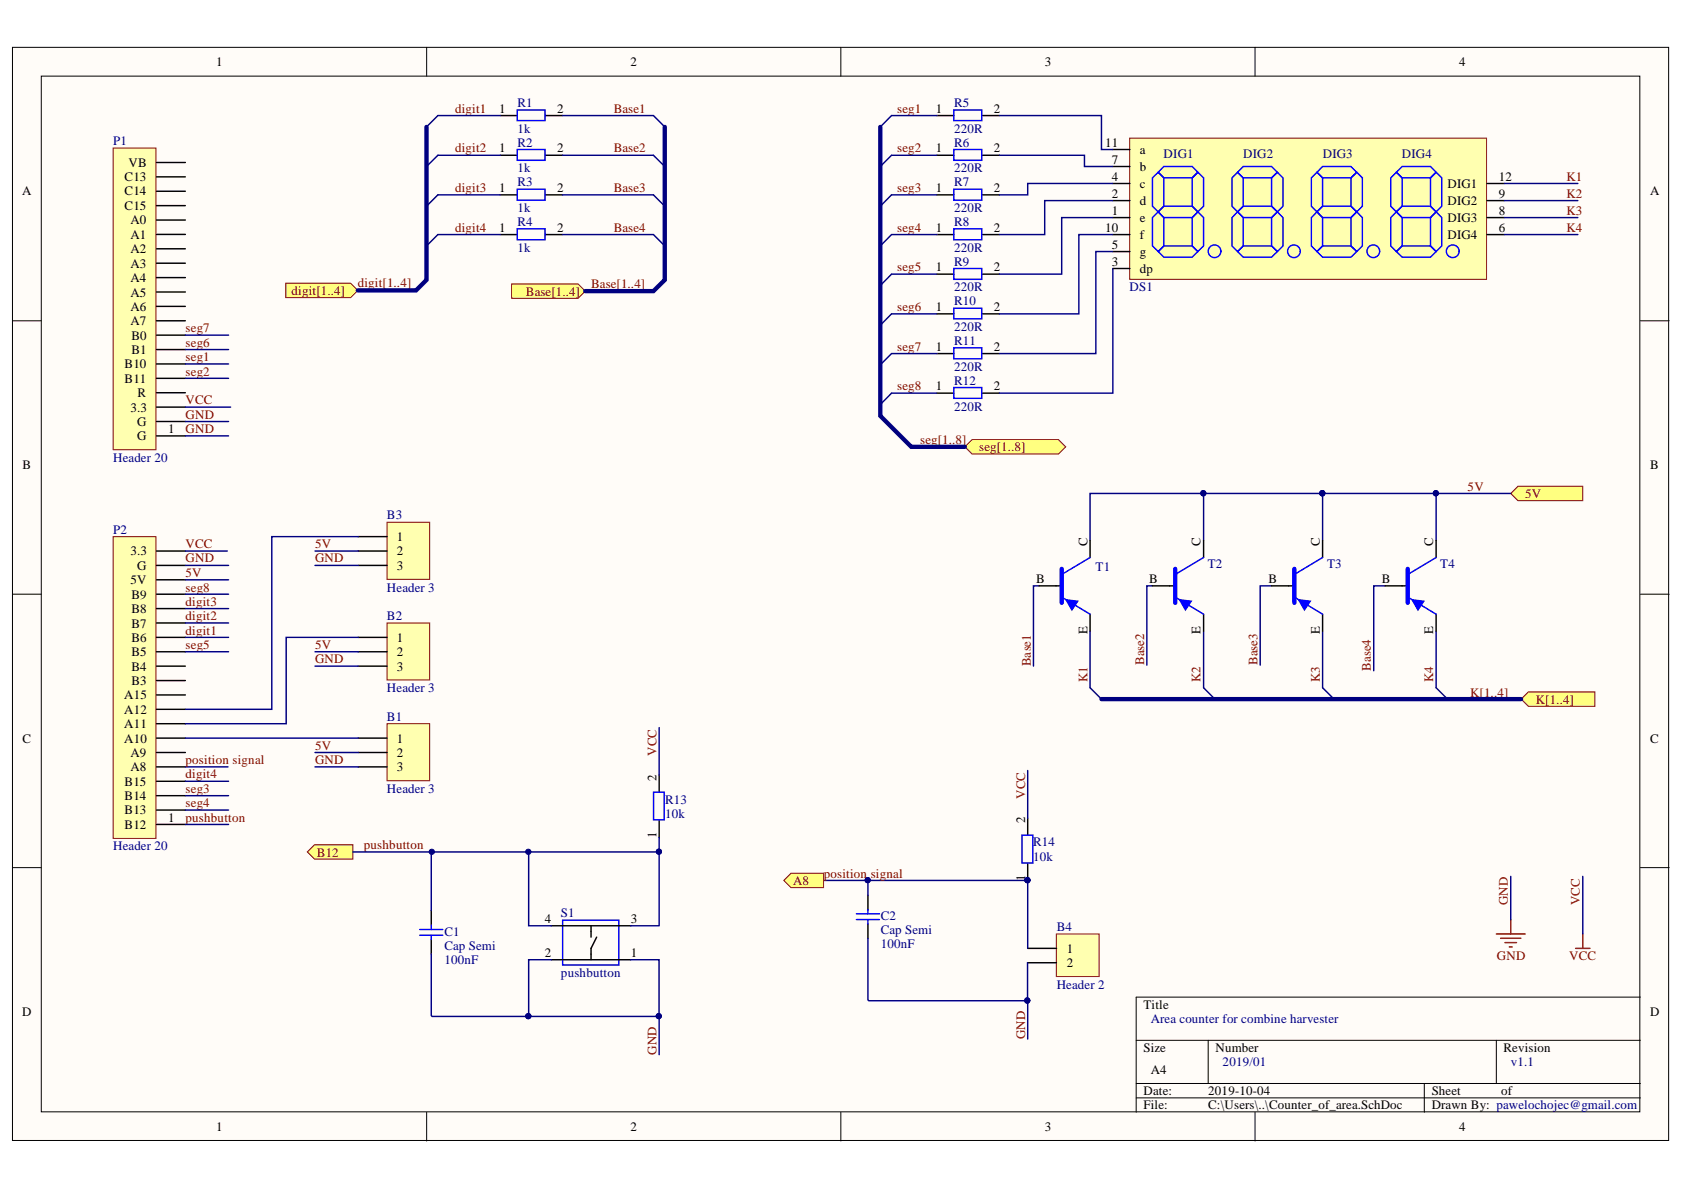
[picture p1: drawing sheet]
<svg xmlns="http://www.w3.org/2000/svg" width="297mm" height="210mm" viewBox="0 0 297 210" stroke-linecap="round" stroke-linejoin="round" font-family="sans-serif">
<g fill="#fffcf8" stroke="#000" stroke-width=".18">
<path d="M2.2 8.4h292.1v192.8h-292.1z"/>
<path d="M7.3 13.4h281.9v182.7h-281.9z"/>
</g>
<g fill="none" stroke="#000" stroke-width=".18">
<path d="M75.3 8.4v5M148.3 8.4v5M221.4 8.4v5M2.2 56.6h5.1M289.3 56.6h5.1M2.2 104.8h5.1M289.3 104.8h5.1M2.2 153h5.1M289.3 153h5.1M289.3 175.9h-88.9v20.3M75.3 196.2v5.1M148.3 196.2v5.1"/>
<path d="M200.4 183.5h88.9M200.4 191.1h88.9M200.4 193.7h88.9M213.1 183.5v7.6M221.4 196.2v5.1M251.2 191.1v5.1M263.9 183.5v7.6"/>
</g>
<path d="M20 26.1h7.5v53.2h-7.5z" fill="#ffffb0" stroke="#800000" stroke-width=".18"/>
<g fill="none" stroke="#000" stroke-width=".25">
<path d="M27.6 38.8h5.1M27.6 36.3h5.1M27.6 33.7h5.1M27.6 31.2h5.1M27.6 28.7h5.1M27.6 59.1h5.1M27.6 56.6h5.1M27.6 54h5.1M27.6 51.5h5.1M27.6 49h5.1M27.6 46.4h5.1M27.6 43.9h5.1"/>
<path d="M27.6 41.4h5.1M27.6 76.9h5.1M27.6 74.3h5.1M27.6 71.8h5.1M27.6 69.3h5.1M27.6 66.7h5.1M27.6 64.2h5.1M27.6 61.7h5.1"/>
</g>
<path d="M20 94.7h7.5v53.2h-7.5z" fill="#ffffb0" stroke="#800000" stroke-width=".18"/>
<g fill="none" stroke="#000" stroke-width=".25">
<path d="M27.6 99.7h5.1M27.6 97.2h5.1M27.6 117.5h5.1M27.6 115h5.1M27.6 112.4h5.1M27.6 109.9h5.1M27.6 107.3h5.1M27.6 104.8h5.1M27.6 102.3h5.1M27.6 137.8h5.1M27.6 135.3h5.1M27.6 132.7h5.1"/>
<path d="M27.6 130.2h5.1M27.6 127.7h5.1M27.6 125.1h5.1M27.6 122.6h5.1M27.6 120h5.1M27.6 145.4h5.1M27.6 142.9h5.1M27.6 140.3h5.1M76.1 160.7v2.5M76.1 165.7v2.6"/>
</g>
<path d="M74 164h4.1M74 165h4.1M76.1 163.2v.8M76.1 165v.7" fill="none" stroke="#00f" stroke-width=".25"/>
<path d="M170.2 78.8l1.3-1.3h15.2l1.3 1.3-1.3 1.3h-15.2z" fill-rule="evenodd" fill="#ffff80" stroke="#800000" stroke-width=".18"/>
<path d="M263.9 164.7h5.1M264.7 165.5h3.6M265.5 166.3h2M266.2 167h.5M266.5 162.2v2.5" fill="none" stroke="#800000" stroke-width=".25"/>
<path d="M266.5 87l1.2-1.2h11.5v2.5h-11.5z" fill-rule="evenodd" fill="#ffff80" stroke="#800000" stroke-width=".18"/>
<path d="M277.9 167.3h2.6M279.2 164.7v2.6" fill="none" stroke="#800000" stroke-width=".25"/>
<path d="M50.4 50h11.4l1.3 1.2-1.3 1.3h-11.4z" fill-rule="evenodd" fill="#ffff80" stroke="#800000" stroke-width=".18"/>
<path d="M68.3 109.9h7.5v10h-7.5z" fill="#ffffb0" stroke="#800000" stroke-width=".18"/>
<path d="M63.2 112.4h5.1M63.2 115h5.1M63.2 117.5h5.1" fill="none" stroke="#000" stroke-width=".25"/>
<path d="M68.3 92.1h7.5v10.1h-7.5z" fill="#ffffb0" stroke="#800000" stroke-width=".18"/>
<path d="M63.2 94.7h5.1M63.2 97.2h5.1M63.2 99.7h5.1" fill="none" stroke="#000" stroke-width=".25"/>
<path d="M68.3 127.7h7.5v10h-7.5z" fill="#ffffb0" stroke="#800000" stroke-width=".18"/>
<g fill="none" stroke="#000" stroke-width=".25">
<path d="M88.2 20.4h3M88.2 27.4h3M88.2 34.4h3M96.2 20.4h3M96.2 27.4h3M96.2 34.4h3M165.3 20.4h3M165.3 27.4h3M165.3 34.4h3M173.3 20.4h3M173.3 27.4h3M173.3 34.4h3"/>
<path d="M88.2 41.4h3M96.2 41.4h3M165.3 41.4h3M165.3 48.4h3M165.3 55.4h3M173.3 41.4h3M173.3 48.4h3M173.3 55.4h3M165.3 62.4h3M165.3 69.3h3M173.3 62.4h3M173.3 69.3h3"/>
<path d="M63.2 130.2h5.1M63.2 132.7h5.1M63.2 135.3h5.1M116.3 136.7v3M116.3 144.7v3M97.2 169.3h14M97.2 163.3h14M104.3 163.3v2M105.2 165.3l-.9 2v2"/>
</g>
<g fill="none" stroke="#00f" stroke-width=".25">
<path d="M91.2 19.4h4.9v1.9h-4.9zM168.2 19.4h5v1.9h-5zM91.2 26.4h4.9v1.9h-4.9zM91.2 33.4h4.9v1.9h-4.9zM168.2 26.4h5v1.9h-5zM168.2 33.4h5v1.9h-5zM91.2 40.4h4.9v1.9h-4.9zM168.2 40.4h5v1.9h-5zM168.2 47.4h5v1.9h-5zM168.2 54.4h5v1.9h-5zM168.2 61.4h5v1.9h-5zM168.2 68.4h5v1.9h-5z"/>
<path d="M115.3 139.7h1.9v4.9h-1.9zM99.2 162.3h10v7.9h-10z"/>
</g>
<path d="M77.2 20.4l-2 2M77.2 27.4l-2 2M77.2 34.4l-2 2M157.3 20.4l-2 2M157.3 27.4l-2 2M157.3 34.4l-2 2M77.2 41.4l-2 2M157.3 41.4l-2 2M157.3 48.4l-2 2M157.3 55.4l-2 2M157.3 62.4l-2 1.9M157.3 69.3l-2 2.1" fill="none" stroke="#000080" stroke-width=".25"/>
<path d="M199.3 24.4h62.9v24.9h-62.9z" fill="#ffffb0" stroke="#800000" stroke-width=".18"/>
<g fill="none" stroke="#00f" stroke-width=".25">
<path d="M203.3 31.4l1-1 1 1v5l-1 1-1-1zM203.3 38.4l1-1 1 1v5l-1 1-1-1zM204.3 37.4l1-1h5l1 1-1 1h-5zM205.3 29.4h5l1 1-1 1h-5l-1-1zM210.3 31.4l1-1 1 1v5l-1 1-1-1zM211.3 37.4l1 1v5l-1 1-1-1v-5zM217.3 31.4l1-1 1 1v5l-1 1-1-1zM218.3 37.4l1-1h5l1 1-1 1h-5zM218.3 37.4l1 1v5l-1 1-1-1v-5zM219.3 29.4h5l1 1-1 1h-5l-1-1zM224.3 31.4l1-1 1 1v5l-1 1-1-1zM224.3 38.4l1-1 1 1v5l-1 1-1-1z"/>
<path d="M231.3 31.4l1-1 1 1v5l-1 1-1-1zM232.3 37.4l1-1h5l1 1-1 1h-5zM232.3 37.4l1 1v5l-1 1-1-1v-5zM233.3 29.4h5l1 1-1 1h-5l-1-1zM238.3 31.4l1-1 1 1v5l-1 1-1-1zM238.3 38.4l1-1 1 1v5l-1 1-1-1zM245.3 31.4l1-1 1 1v5l-1 1-1-1zM246.3 30.4l1-1h5l1 1-1 1h-5zM246.3 37.4l1-1h5l1 1-1 1h-5zM246.3 37.4l1 1v5l-1 1-1-1v-5zM252.3 31.4l1-1 1 1v5l-1 1-1-1zM253.3 37.4l1 1v5l-1 1-1-1v-5z"/>
<path d="M204.3 44.4l1-1h5l1 1-1 1h-5zM218.3 44.4l1-1h5l1 1-1 1h-5zM232.3 44.4l1-1h5l1 1-1 1h-5zM246.3 44.4l1-1h5l1 1-1 1h-5z"/>
<circle cx="214.2" cy="44.3" r="1.12"/>
<circle cx="228.2" cy="44.3" r="1.12"/>
<circle cx="242.2" cy="44.3" r="1.12"/>
<circle cx="256.3" cy="44.3" r="1.12"/>
</g>
<path d="M196.3 26.4h3M196.3 29.4h3M196.3 32.4h3M196.3 35.4h3M196.3 38.4h3M262.3 32.4h3M262.3 35.4h3M262.3 38.4h3M196.3 41.4h3M196.3 44.4h3M196.3 47.4h3M262.3 41.4h3" fill="none" stroke="#000" stroke-width=".25"/>
<path d="M115.3 20.4l2 2M115.3 27.4l2 2M115.3 34.4l2 2M115.3 41.4l2 2" fill="none" stroke="#000080" stroke-width=".25"/>
<path d="M90.2 50.1h11.8l1.2 1.3-1.2 1.2h-11.8z" fill-rule="evenodd" fill="#ffff80" stroke="#800000" stroke-width=".18"/>
<path d="M192.3 121.3l2 2M212.3 121.3l2 2M233.3 121.3l2 2M253.3 121.3l2 2" fill="none" stroke="#000080" stroke-width=".25"/>
<g fill="#ffff80" stroke="#800000" stroke-width=".18">
<path d="M268.3 123.3l1.3-1.3h11.7v2.6h-11.7z" fill-rule="evenodd"/>
<path d="M54.2 150.3l1.3-1.3h6.7v2.5h-6.7z" fill-rule="evenodd"/>
</g>
<path d="M186.3 164.7h7.6v7.6h-7.6z" fill="#ffffb0" stroke="#800000" stroke-width=".18"/>
<path d="M153.1 157.9v2.5M181.3 144.3v3M181.3 152.3v3M153.1 163v2.5M181.3 167.3h5.1M181.3 169.8h5.1" fill="none" stroke="#000" stroke-width=".25"/>
<path d="M180.3 147.3h1.9v4.9h-1.9zM151.1 161.2h4M151.1 162.2h4M153.1 160.4v.8M153.1 162.2v.8" fill="none" stroke="#00f" stroke-width=".25"/>
<g fill="#000080" stroke="#000080" stroke-width=".18">
<circle cx="181.2" cy="155.2" r=".46"/>
<circle cx="93.2" cy="150.2" r=".46"/>
<circle cx="76.2" cy="150.2" r=".46"/>
<circle cx="93.2" cy="179.2" r=".46"/>
<circle cx="253.3" cy="87" r=".46"/>
<circle cx="233.2" cy="87" r=".46"/>
<circle cx="212.2" cy="87" r=".46"/>
<circle cx="116.2" cy="179.2" r=".46"/>
<circle cx="116.2" cy="150.2" r=".46"/>
<circle cx="181.2" cy="176.5" r=".46"/>
<circle cx="153" cy="155.2" r=".46"/>
</g>
<g fill="none" stroke="#000080" stroke-width=".25">
<path d="M77.2 20.4h11M77.2 27.4h11M77.2 34.4h11M99.2 20.4h16.1M99.2 27.4h16.1M99.2 34.4h16.1M157.3 20.4h8M157.3 27.4h8M157.3 34.4h8M176.3 20.4h18v6h2M176.3 27.4h15v2h5M196.3 38.4h-9v10h-11"/>
<path d="M196.3 35.4h-12v6h-8M196.3 32.4h-15v2h-5M265.3 35.4h13M265.3 32.4h13M265.3 38.4h13M32.7 59.1h7.6M77.2 41.4h11M99.2 41.4h16.1M157.3 41.4h8M157.3 48.4h8M157.3 55.4h8M196.3 47.4v21.9h-20"/>
<path d="M196.3 44.4h-3v18h-17M196.3 41.4h-6v14h-14M265.3 41.4h13M32.7 64.2h7.6M32.7 66.7h7.6M32.7 61.7h7.6M32.7 76.9h7.6M32.7 74.3h7.6M32.7 71.8h8M157.3 62.4h8M157.3 69.3h8M32.7 99.7h7.6"/>
<path d="M32.7 97.2h7.4M55.6 99.7h7.6M55.6 97.2h7.6M63.2 94.7h-15.3v30.4h-15.2M212.3 87v8.3M233.3 87h-41v8.3M233.3 87v8.3M233.3 87h20M266.5 87h-13.2v8.3M32.7 115h7.6M32.7 104.8h7.6M32.7 102.3h7.6"/>
<path d="M32.7 112.4h7.6M32.7 109.9h7.6M32.7 107.3h7.6M55.6 115h7.6M55.6 117.5h7.6M63.2 112.4h-12.7v15.3h-17.8M183.3 103.3h-1v14.2M192.3 111.3v10M203.3 103.3h-1v14M212.3 111.3v10M224.3 103.3h-2v14M233.3 111.3v10"/>
<path d="M244.3 103.3h-2v15M253.3 111.3v10M32.7 137.8h7.6M32.7 130.2h30.5M32.7 135.3h7.5M55.6 132.7h7.6M55.6 135.3h7.6M116.3 128.3v8.4M181.3 135.9v8.4M32.7 140.3h7.6M32.7 142.9h7.6M32.7 145.4h7.6"/>
<path d="M62.2 150.3h54.1v13h-5.1M76.2 150.3l-.1 .2v10.2M93.2 150.3v13h4M116.3 147.7v2.6M145.3 155.3h7.8M153.1 157.9v-2.6h28.2v12M266.5 154.6v7.6M279.2 154.6v10.1M76.1 168.3v10.8l.1 .2h17M97.2 169.3h-4v10h23l.1 6.7M111.2 169.3h5v10M153.1 165.5v10.9l.1 .1h28l.1 6.8"/>
<path d="M181.3 169.8l-.1 6.7"/>
</g>
<path d="M75.2 22.4v27l-1.8 1.8h-10.3M117.3 22.4v27l-2 2h-12.1M155.3 22.4v51l5.4 5.4h9.5M194.3 123.3h74" fill="none" stroke="#000080" stroke-width=".76"/>
<path d="M138.3 155.3l1.2-1.3h5.8v2.6h-5.8z" fill-rule="evenodd" fill="#ffff80" stroke="#800000" stroke-width=".18"/>
<path d="M192.3 95.3v3M183.3 103.3h4M192.3 108.3v3" fill="none" stroke="#000" stroke-width=".25"/>
<path d="M187.3 100.3v6" fill="none" stroke="#00f" stroke-width=".76"/>
<path d="M192.3 98.3l-5 3M187.3 105.3l5 3" fill="none" stroke="#00f" stroke-width=".25"/>
<path d="M188.1 105.8l2 .3-1 1.5z" fill="#00f"/>
<path d="M212.3 98.3l-5 3M188.1 105.8l2 .3-1 1.5zM207.3 105.3l5 3" fill="none" stroke="#00f" stroke-width=".25"/>
<path d="M212.3 95.3v3M203.3 103.3h4M212.3 108.3v3" fill="none" stroke="#000" stroke-width=".25"/>
<path d="M207.3 100.3v6" fill="none" stroke="#00f" stroke-width=".76"/>
<path d="M208.1 105.8l2 .3-1 1.5z" fill="#00f"/>
<path d="M233.3 98.3l-5 3M208.1 105.8l2 .3-1 1.5zM228.3 105.3l5 3" fill="none" stroke="#00f" stroke-width=".25"/>
<path d="M233.3 95.3v3M224.3 103.3h4M233.3 108.3v3" fill="none" stroke="#000" stroke-width=".25"/>
<path d="M228.3 100.3v6" fill="none" stroke="#00f" stroke-width=".76"/>
<path d="M229.1 105.8l2 .3-1 1.5z" fill="#00f"/>
<path d="M253.3 98.3l-5 3M229.1 105.8l2 .3-1 1.5zM248.3 105.3l5 3" fill="none" stroke="#00f" stroke-width=".25"/>
<path d="M253.3 95.3v3M244.3 103.3h4M253.3 108.3v3" fill="none" stroke="#000" stroke-width=".25"/>
<path d="M248.3 100.3v6" fill="none" stroke="#00f" stroke-width=".76"/>
<path d="M249.1 105.8l2 .3-1 1.5z" fill="#00f"/>
<path d="M249.1 105.8l2 .3-1 1.5z" fill="none" stroke="#00f" stroke-width=".25"/>
<g font-size="2.3">
<text x="38.1" y="11.7">1</text>
<text x="111.2" y="11.7">2</text>
<text x="184.3" y="11.7">3</text>
<text x="257.4" y="11.7">4</text>
<text x="88" y="19.9">1</text>
<text x="98.3" y="19.9">2</text>
<text x="165.1" y="19.9">1</text>
<text x="175.3" y="19.9">2</text>
<text x="22.7" y="29.4">VB</text>
<text x="88" y="26.9">1</text>
<text x="98.3" y="26.9">2</text>
<text x="165.1" y="26.9">1</text>
<text x="175.3" y="26.9">2</text>
<text x="194.9" y="25.9">11</text>
<text x="196.1" y="28.9">7</text>
<text x="201" y="27.1">a</text>
<text x="3.9" y="34.5">A</text>
<text x="22" y="34.5">C14</text>
<text x="22" y="31.9">C13</text>
<text x="88" y="33.9">1</text>
<text x="98.3" y="33.9">2</text>
<text x="165.1" y="33.9">1</text>
<text x="175.3" y="33.9">2</text>
<text x="196.1" y="31.9">4</text>
<text x="196.1" y="34.9">2</text>
<text x="201" y="30.2">b</text>
<text x="201" y="33.1">c</text>
<text x="255.3" y="33.1">DIG1</text>
<text x="264.4" y="31.9">12</text>
<text x="264.4" y="34.9">9</text>
<text x="291.1" y="34.5">A</text>
<text x="22" y="37">C15</text>
<text x="23" y="39.5">A0</text>
<text x="88" y="40.9">1</text>
<text x="98.3" y="40.9">2</text>
<text x="165.1" y="40.9">1</text>
<text x="175.3" y="40.9">2</text>
<text x="194.9" y="40.9">10</text>
<text x="196.1" y="37.9">1</text>
<text x="201" y="36.2">d</text>
<text x="201" y="39.1">e</text>
<text x="255.3" y="36.2">DIG2</text>
<text x="255.3" y="39.1">DIG3</text>
<text x="264.4" y="37.9">8</text>
<text x="264.4" y="40.9">6</text>
<text x="23" y="47.2">A3</text>
<text x="23" y="44.7">A2</text>
<text x="23" y="42.1">A1</text>
<text x="165.1" y="47.8">1</text>
<text x="175.3" y="47.8">2</text>
<text x="196.1" y="43.9">5</text>
<text x="196.1" y="46.9">3</text>
<text x="201" y="42.2">f</text>
<text x="201" y="45.1">g</text>
<text x="255.3" y="42.2">DIG4</text>
<text x="23" y="52.3">A5</text>
<text x="23" y="49.8">A4</text>
<text x="201" y="48.2">dp</text>
<text x="23" y="57.4">A7</text>
<text x="23" y="54.8">A6</text>
<text x="23.2" y="59.9">B0</text>
<text x="165.1" y="54.8">1</text>
<text x="175.3" y="54.8">2</text>
<text x="22" y="65">B10</text>
<text x="23.2" y="62.4">B1</text>
<text x="165.1" y="61.9">1</text>
<text x="175.3" y="61.9">2</text>
<text x="22" y="67.5">B11</text>
<text x="24.3" y="70.1">R</text>
<text x="165.1" y="68.9">1</text>
<text x="175.3" y="68.9">2</text>
<text x="23" y="72.6">3.3</text>
<text x="24.2" y="77.7">G</text>
<text x="24.2" y="75.1">G</text>
<text x="29.7" y="76.4">1</text>
<text x="4" y="82.7">B</text>
<text x="291.1" y="82.7">B</text>
<text x="70" y="95.4">1</text>
<text x="23" y="97.9">3.3</text>
<text x="24.2" y="100.5">G</text>
<text x="70" y="97.9">2</text>
<text x="70" y="100.5">3</text>
<text x="191.8" y="96.3" transform="rotate(-90 191.8 96.3)">C</text>
<text x="211.8" y="96.3" transform="rotate(-90 211.8 96.3)">C</text>
<text x="232.8" y="96.3" transform="rotate(-90 232.8 96.3)">C</text>
<text x="252.8" y="96.3" transform="rotate(-90 252.8 96.3)">C</text>
<text x="23" y="103">5V</text>
<text x="23.2" y="105.6">B9</text>
<text x="182.8" y="102.8">B</text>
<text x="202.7" y="102.8">B</text>
<text x="223.8" y="102.8">B</text>
<text x="243.7" y="102.8">B</text>
<text x="23.2" y="113.2">B6</text>
<text x="23.2" y="110.7">B7</text>
<text x="23.2" y="108.2">B8</text>
<text x="70" y="113.2">1</text>
<text x="191.8" y="111.8" transform="rotate(-90 191.8 111.8)">E</text>
<text x="211.8" y="111.8" transform="rotate(-90 211.8 111.8)">E</text>
<text x="232.8" y="111.8" transform="rotate(-90 232.8 111.8)">E</text>
<text x="252.8" y="111.8" transform="rotate(-90 252.8 111.8)">E</text>
<text x="23.2" y="118.3">B4</text>
<text x="23.2" y="115.8">B5</text>
<text x="70" y="115.8">2</text>
<text x="70" y="118.3">3</text>
<text x="21.9" y="125.9">A12</text>
<text x="21.9" y="123.4">A15</text>
<text x="23.2" y="120.8">B3</text>
<text x="4" y="131">C</text>
<text x="21.9" y="131">A10</text>
<text x="21.9" y="128.4">A11</text>
<text x="70" y="131">1</text>
<text x="291.1" y="131">C</text>
<text x="23" y="136">A8</text>
<text x="23" y="133.5">A9</text>
<text x="70" y="133.5">2</text>
<text x="70" y="136">3</text>
<text x="115.8" y="137.7" transform="rotate(-90 115.8 137.7)">2</text>
<text x="22" y="143.6">B13</text>
<text x="22" y="141.1">B14</text>
<text x="22" y="138.6">B15</text>
<text x="22" y="146.2">B12</text>
<text x="29.7" y="144.9">1</text>
<text x="115.8" y="147.9" transform="rotate(-90 115.8 147.9)">1</text>
<text x="180.8" y="145.2" transform="rotate(-90 180.8 145.2)">2</text>
<text x="180.8" y="155.5" transform="rotate(-90 180.8 155.5)">1</text>
<text x="96.1" y="162.8">4</text>
<text x="111.3" y="162.8">3</text>
<text x="96.1" y="168.8">2</text>
<text x="111.3" y="168.8">1</text>
<text x="188.2" y="168.1">1</text>
<text x="188.2" y="170.6">2</text>
<text x="3.9" y="179.2">D</text>
<text x="201.7" y="177.9">Title</text>
<text x="291.1" y="179.2">D</text>
<text x="201.7" y="185.6">Size</text>
<text x="214.4" y="185.6">Number</text>
<text x="265.2" y="185.6">Revision</text>
<text x="203" y="189.4">A4</text>
<text x="201.7" y="193.2">Date:</text>
<text x="201.7" y="195.7">File:</text>
<text x="213.1" y="193.2">2019-10-04</text>
<text x="213.1" y="195.7">C:\Users\..\Counter_of_area.SchDoc</text>
<text x="252.5" y="193.2">Sheet</text>
<text x="252.5" y="195.7">Drawn By: pawelochojec@gmail.com</text>
<text x="264.8" y="193.2">of</text>
<text x="38.1" y="199.5">1</text>
<text x="111.2" y="199.5">2</text>
<text x="184.3" y="199.5">3</text>
<text x="257.4" y="199.5">4</text>
</g>
<g font-size="2.3" fill="#800000">
<text x="80.3" y="19.9">digit1</text>
<text x="108.3" y="19.9">Base1</text>
<text x="158.2" y="19.9">seg1</text>
<text x="80.3" y="26.9">digit2</text>
<text x="108.3" y="26.9">Base2</text>
<text x="158.2" y="26.9">seg2</text>
<text x="80.3" y="33.9">digit3</text>
<text x="108.3" y="33.9">Base3</text>
<text x="158.2" y="33.9">seg3</text>
<text x="276.3" y="31.9">K1</text>
<text x="276.3" y="34.9">K2</text>
<text x="80.3" y="40.9">digit4</text>
<text x="108.3" y="40.9">Base4</text>
<text x="158.2" y="40.9">seg4</text>
<text x="276.3" y="37.9">K3</text>
<text x="276.3" y="40.9">K4</text>
<text x="158.2" y="47.8">seg5</text>
<text x="51.4" y="52">digit[1..4]</text>
<text x="63.1" y="50.7">digit[1..4]</text>
<text x="92.8" y="52.1">Base[1..4]</text>
<text x="104.3" y="50.9">Base[1..4]</text>
<text x="32.7" y="58.6">seg7</text>
<text x="158.2" y="54.8">seg6</text>
<text x="32.7" y="63.7">seg1</text>
<text x="32.7" y="61.2">seg6</text>
<text x="158.2" y="61.9">seg7</text>
<text x="32.7" y="66.2">seg2</text>
<text x="32.7" y="71.3">VCC</text>
<text x="158.2" y="68.9">seg8</text>
<text x="32.7" y="76.4">GND</text>
<text x="32.7" y="73.9">GND</text>
<text x="162.3" y="78.3">seg[1..8]</text>
<text x="172.7" y="79.6">seg[1..8]</text>
<text x="258.9" y="86.5">5V</text>
<text x="269" y="87.8">5V</text>
<text x="32.7" y="101.7">5V</text>
<text x="32.7" y="99.2">GND</text>
<text x="32.7" y="96.7">VCC</text>
<text x="55.6" y="96.7">5V</text>
<text x="55.6" y="99.2">GND</text>
<text x="32.7" y="104.4">seg8</text>
<text x="32.7" y="106.9">digit3</text>
<text x="32.7" y="109.4">digit2</text>
<text x="32.7" y="112">digit1</text>
<text x="32.7" y="114.5">seg5</text>
<text x="55.6" y="114.5">5V</text>
<text x="55.6" y="117">GND</text>
<text x="181.8" y="117.5" transform="rotate(-90 181.8 117.5)">Base1</text>
<text x="201.8" y="117.3" transform="rotate(-90 201.8 117.3)">Base2</text>
<text x="221.8" y="117.3" transform="rotate(-90 221.8 117.3)">Base3</text>
<text x="241.8" y="118.3" transform="rotate(-90 241.8 118.3)">Base4</text>
<text x="191.8" y="120.3" transform="rotate(-90 191.8 120.3)">K1</text>
<text x="211.8" y="120.3" transform="rotate(-90 211.8 120.3)">K2</text>
<text x="232.8" y="120.3" transform="rotate(-90 232.8 120.3)">K3</text>
<text x="252.8" y="120.3" transform="rotate(-90 252.8 120.3)">K4</text>
<text x="259.3" y="122.9">K[1..4]</text>
<text x="270.9" y="124.1">K[1..4]</text>
<text x="32.7" y="137.3">digit4</text>
<text x="32.7" y="134.8">position signal</text>
<text x="55.6" y="132.2">5V</text>
<text x="55.6" y="134.8">GND</text>
<text x="115.8" y="133.3" transform="rotate(-90 115.8 133.3)">VCC</text>
<text x="32.7" y="139.8">seg3</text>
<text x="32.7" y="142.4">seg4</text>
<text x="180.8" y="140.9" transform="rotate(-90 180.8 140.9)">VCC</text>
<text x="32.7" y="144.9">pushbutton</text>
<text x="64.2" y="149.8">pushbutton</text>
<text x="55.9" y="151.1">B12</text>
<text x="145.3" y="154.8">position signal</text>
<text x="139.9" y="156.1">A8</text>
<text x="266" y="159.6" transform="rotate(-90 266 159.6)">GND</text>
<text x="278.7" y="159.6" transform="rotate(-90 278.7 159.6)">VCC</text>
<text x="264" y="169.3">GND</text>
<text x="276.8" y="169.3">VCC</text>
<text x="180.8" y="183.3" transform="rotate(-90 180.8 183.3)">GND</text>
<text x="115.8" y="186.1" transform="rotate(-90 115.8 186.1)">GND</text>
</g>
<g font-size="2.3" fill="#000080">
<text x="91.3" y="23.4">1k</text>
<text x="91.3" y="18.8">R1</text>
<text x="168.3" y="23.4">220R</text>
<text x="168.3" y="18.8">R5</text>
<text x="20" y="25.6">P1</text>
<text x="91.3" y="25.9">R2</text>
<text x="168.3" y="25.9">R6</text>
<text x="205.3" y="27.9">DIG1</text>
<text x="219.3" y="27.9">DIG2</text>
<text x="233.3" y="27.9">DIG3</text>
<text x="247.3" y="27.9">DIG4</text>
<text x="91.3" y="30.4">1k</text>
<text x="91.3" y="32.9">R3</text>
<text x="168.3" y="30.4">220R</text>
<text x="168.3" y="32.9">R7</text>
<text x="91.3" y="37.4">1k</text>
<text x="91.3" y="39.9">R4</text>
<text x="168.3" y="37.4">220R</text>
<text x="168.3" y="39.9">R8</text>
<text x="91.3" y="44.4">1k</text>
<text x="168.3" y="44.4">220R</text>
<text x="168.3" y="46.9">R9</text>
<text x="168.3" y="51.4">220R</text>
<text x="168.3" y="53.8">R10</text>
<text x="199.3" y="51.4">DS1</text>
<text x="168.3" y="58.4">220R</text>
<text x="168.3" y="65.4">220R</text>
<text x="168.3" y="60.8">R11</text>
<text x="168.3" y="67.9">R12</text>
<text x="168.3" y="72.4">220R</text>
<text x="20" y="81.5">Header 20</text>
<text x="20" y="94.1">P2</text>
<text x="68.2" y="91.6">B3</text>
<text x="193.2" y="100.8">T1</text>
<text x="213" y="100.1">T2</text>
<text x="234.1" y="100.1">T3</text>
<text x="254.1" y="100.1">T4</text>
<text x="68.2" y="104.4">Header 3</text>
<text x="68.2" y="109.4">B2</text>
<text x="68.2" y="122.1">Header 3</text>
<text x="68.2" y="127.2">B1</text>
<text x="68.2" y="139.8">Header 3</text>
<text x="117.3" y="141.8">R13</text>
<text x="20" y="150">Header 20</text>
<text x="117.3" y="144.3">10k</text>
<text x="182.3" y="149.3">R14</text>
<text x="182.3" y="151.9">10k</text>
<text x="98.9" y="161.8">S1</text>
<text x="78.4" y="165">C1</text>
<text x="78.4" y="167.6">Cap Semi</text>
<text x="155.4" y="167.3">100nF</text>
<text x="155.4" y="162.2">C2</text>
<text x="155.4" y="164.8">Cap Semi</text>
<text x="186.4" y="164.3">B4</text>
<text x="78.4" y="170.1">100nF</text>
<text x="98.9" y="172.4">pushbutton</text>
<text x="186.4" y="174.4">Header 2</text>
<text x="203" y="180.5">Area counter for combine harvester</text>
<text x="215.7" y="188.1">2019/01</text>
<text x="266.5" y="188.1">v1.1</text>
</g>
</svg>
